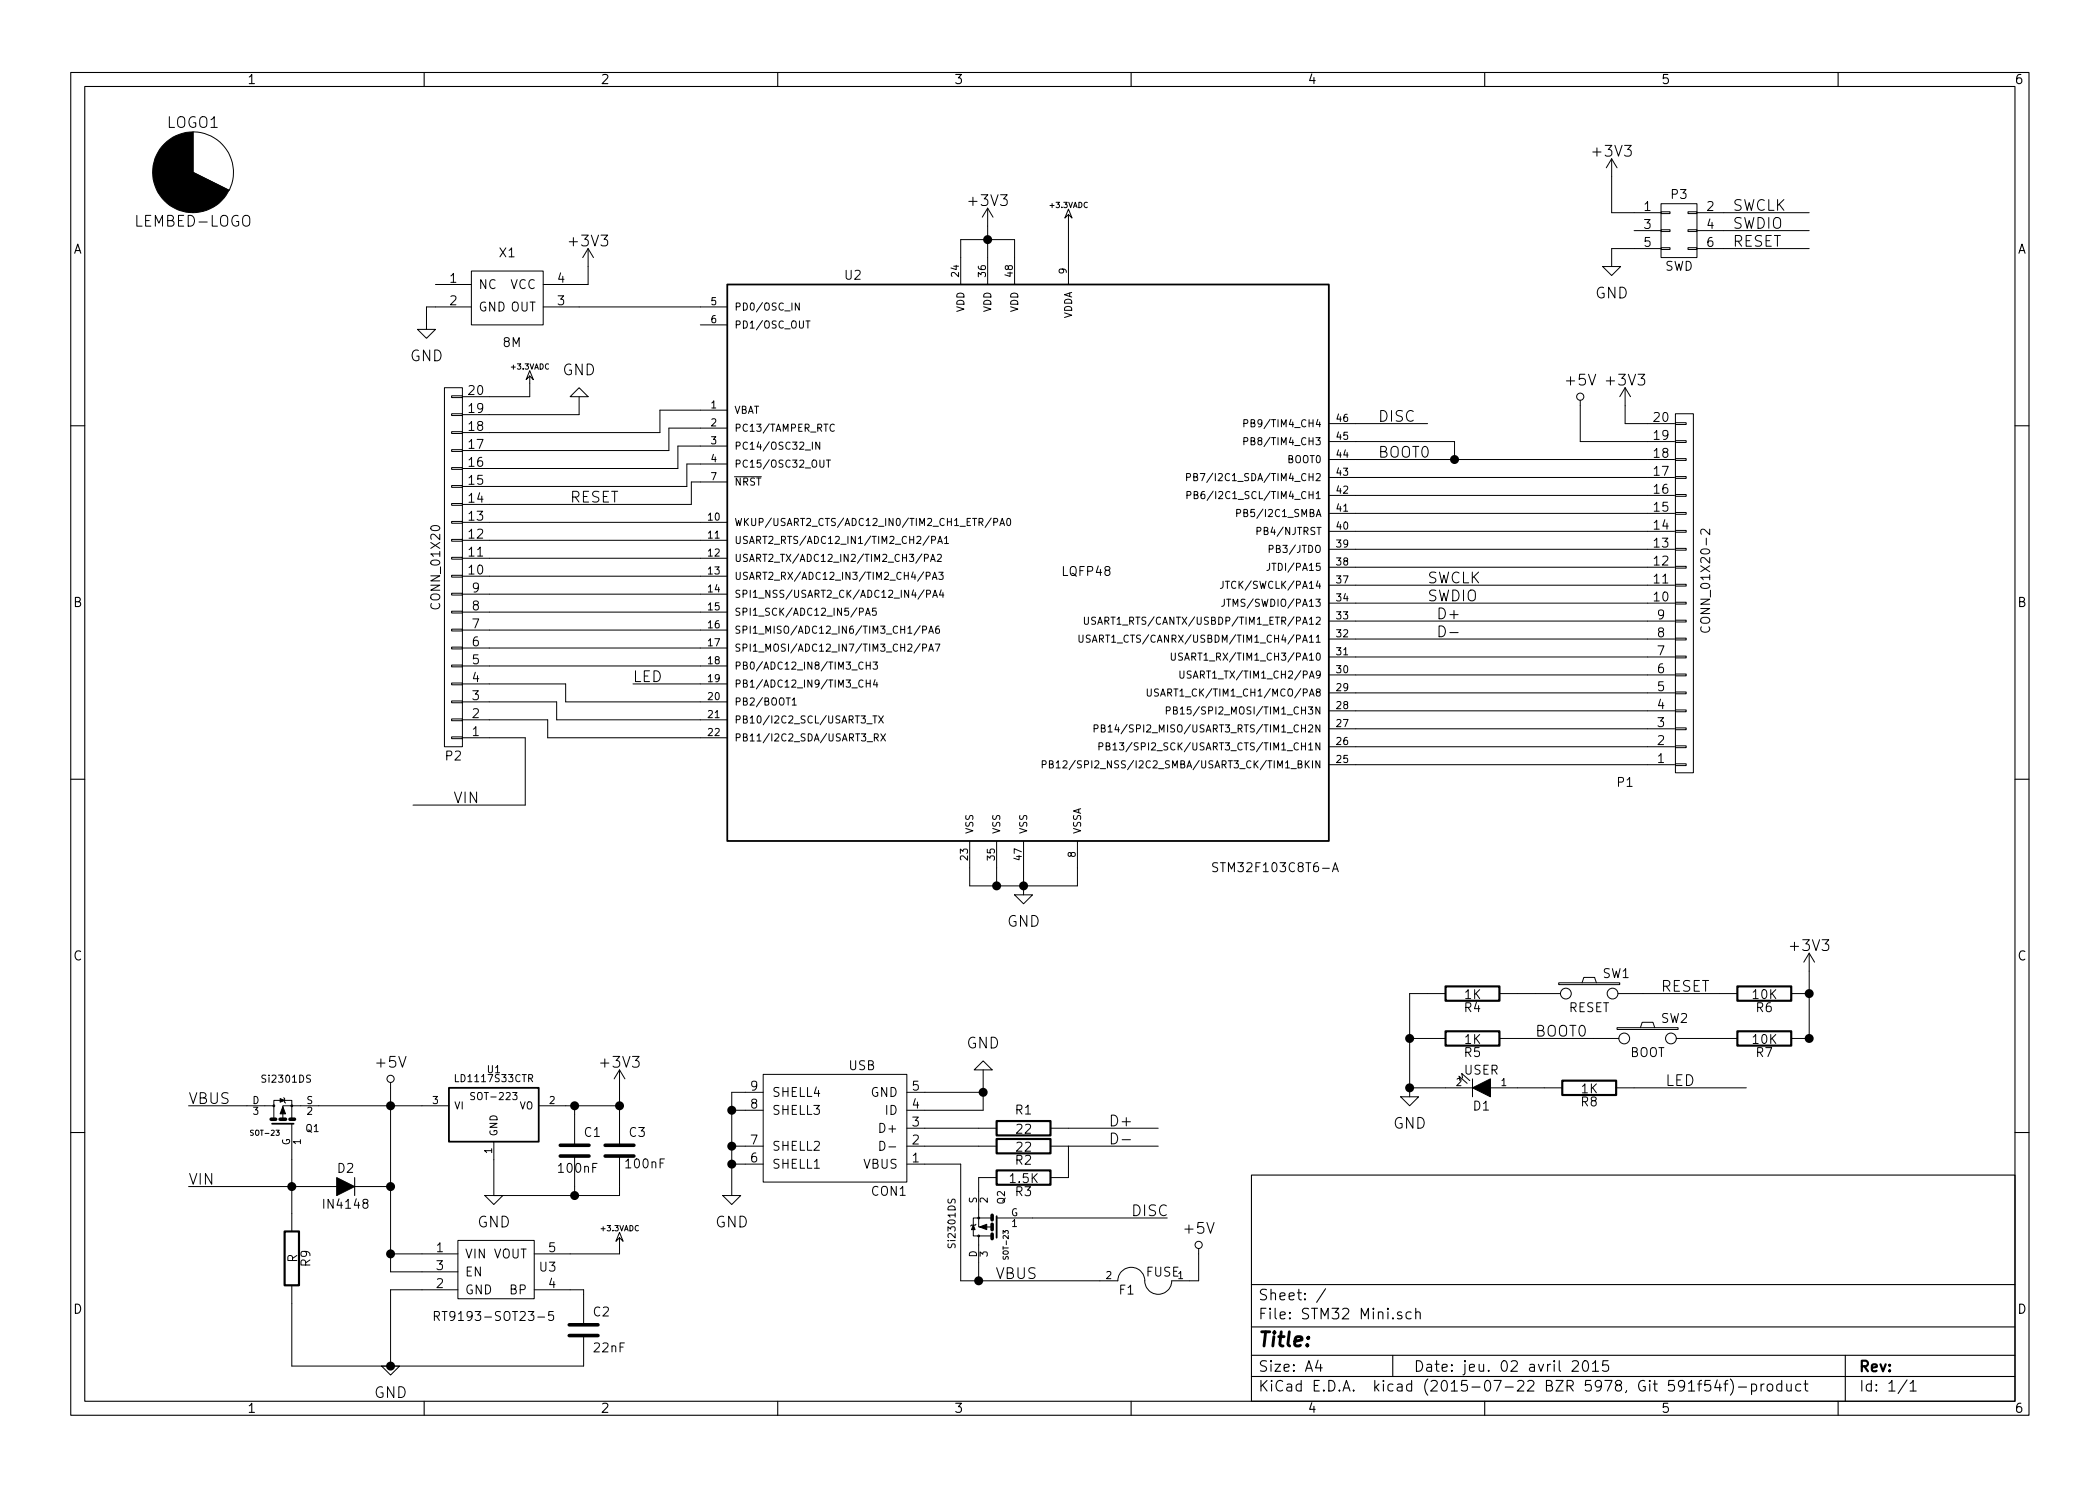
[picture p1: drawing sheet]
<svg xmlns="http://www.w3.org/2000/svg" width="297mm" height="210mm" viewBox="0 0 297 210" stroke-linecap="round" stroke-linejoin="round" font-family="sans-serif">
<g fill="none" stroke="#000" stroke-width=".15">
<path d="M10 10.3h277v189.9h-277zM12 12.2h273v186.1h-273zM60 10.3v1.9M110 10.3v1.9M160 10.3v1.9M210 10.3v1.9M260 10.3v1.9M10 60.2h2M285 60.2h2M10 110.3h2M285 110.3h2M10 160.2h2"/>
<path d="M50.2 166.6v2.6M177 166.3h108v32h-108zM285 160.2h2M60 198.3v1.9M110 198.3v1.9M160 198.3v1.9M177 194.8h108M177 191.8h108M177 187.8h108M177 181.8h108M186.4 192.5l-.3 1h.9M186.8 193v1"/>
<path d="M187.5 182.3l-1.3 2M197 191.8v3M198.2 185.7a.37 .37 0 0 0-.5 .1v.1a.54 .54 0 0 0 .5 .3l.1 .1-.1 .2-.1 .1-.4-.1M199.6 185.7l-.4-.1-.3 .3 .1 .6 .2 .1 .4-.1M200.3 185.7a.38 .38 0 0 1 .6 .1v.8M200.3 185.1v1.5M210 198.3v1.9M222.4 192.7l.2-.2 .5 .1a.37 .37 0 0 1 .1 .6l-.9 .8h1M224 192.7a.35 .35 0 0 1 .3-.2 .35 .35 0 0 1 .3 .3 .77 .77 0 0 1-.4 1.2 .9 .9 0 0 1-.2-1.3zM225.2 193l.5-.5v1.5M225.2 194h.9M227.5 192.5h-.8v.7a.62 .62 0 0 1 .7 0l.1 .2v.5l-.2 .1h-.4l-.2-.1"/>
<path d="M238.8 195.8l.5-.5v1.5M238.8 196.8h.9M240.1 195.8h.6M240.7 195.3l-.3 .1-.1 .1v1.3M241.9 195.3h-.7l-.1 .7a.62 .62 0 0 1 .7 0l.2 .2-.1 .5-.2 .1h-.3l-.3-.1M242.9 195.2l-.4 1.1h1M243.3 195.8v1M243.8 195.8h.6M244.4 195.3l-.3 .1-.1 .1v1.3M244.8 195.1a1.71 1.71 0 0 1 0 2.3M245.9 196.3h1.1M247.8 195.9a.48 .48 0 0 1 .6 .1l.1 .1-.1 .6a.48 .48 0 0 1-.6 0"/>
<path d="M247.8 195.8v1.5M249.1 195.8v1M249.5 195.8l-.2 .1-.2 .2M250 196a.41 .41 0 0 1 .7 .1v.4a.41 .41 0 0 1-.3 .3 .41 .41 0 0 1-.4-.3zM252 195.9l-.4-.1-.3 .3 .1 .6 .2 .1 .4-.1M252 195.3v1.5M252.7 195.8l.1 .9a.4 .4 0 0 0 .6 0M253.4 195.8v1M254.7 195.9l-.4-.1-.3 .3 .1 .6 .2 .1 .4-.1M255.2 195.8h.5M255.4 195.3v1.3l.2 .2h.1M260 198.3v1.9"/>
<path d="M261 191.8v6.5M269.7 195.2l-1.2 2M270.2 195.8l.4-.5v1.5M270.2 196.8h.8"/>
</g>
<g fill="none" stroke="#000" stroke-width=".14">
<path d="M27.3 18.7v5.7l5.1 2.5M27.3 18.7a5.7 5.7 0 0 1 5.1 8.2M66.7 38.3h10.1v7.7h-10.1zM83.2 35.2v5.1h-6.4M83.2 35.2l-.8 1.2M83.2 35.2l.7 1.2M139.7 29.5v10.8M139.7 29.5l-.8 1.2M139.7 29.5l.8 1.2M151.1 30.3v10M151.1 29.6l.5 1.3-.5-.6-.5 .6zM226.7 37.7h2.5l-1.2 1.3z"/>
<path d="M228 22.5v7.6h6.9M228 22.5l-.8 1.2M228 22.5l.7 1.2M231.1 32.6h3.8M234.9 35h1.3v.3h-1.3zM234.9 32.5h1.3v.3h-1.3zM234.9 30h1.3v.2h-1.3zM234.9 28.8h5.1v7.6h-5.1zM234.9 35.2h-6.9v2.5M238.8 35h1.2v.3h-1.2zM238.8 32.5h1.2v.3h-1.2zM238.8 30h1.2v.2h-1.2z"/>
<path d="M240 30.1h15.9M240 32.6h15.9M240 35.2h15.9M59.1 46.6h2.5l-1.3 1.3zM61.6 40.3h5.1M62.9 54.9h2.5v50.8h-2.5zM63.9 56h1.5v.3h-1.5zM63.9 58.5h1.5v.3h-1.5zM66.7 43.4h-6.4v3.2M74.9 53.2v2.9h-9.5M74.9 52.4l.5 1.3-.5-.5-.5 .5zM76.8 43.4h26.1"/>
<path d="M80.6 56.1l1.3-1.2 1.3 1.2zM81.9 56.1v2.6h-16.5M99.1 46h3.8M102.9 58h-9.6v3.2h-27.9M113.1 42.9v1l-.6-1v1M114 45.4h.6M135.9 40.3v-6.4h7.6v6.4M175.9 59.9h.5l.1-.2-.1-.3h-.5v1M188 59.9h13.9M223.5 56.6v5.9h13.4M229.9 54.9v5h7M229.9 54.9l-.8 1.2"/>
<path d="M229.9 54.9l.7 1.2M237 59.8h1.5v.3h-1.5zM237 58.5h2.5v50.8h-2.5zM63.9 61.1h1.5v.2h-1.5zM63.9 63.6h1.5v.3h-1.5zM63.9 66.2h1.5v.2h-1.5zM63.9 68.7h1.5v.3h-1.5zM63.9 71.2h1.5v.3h-1.5zM63.9 73.8h1.5v.2h-1.5zM63.9 76.3h1.5v.3h-1.5zM63.9 78.9h1.5v.2h-1.5zM65.4 79h37.5"/>
<path d="M65.4 76.4h37.5M65.4 73.9h37.5M102.9 68.2h-5.1v3.2h-32.4M102.9 65.7h-5.7v3.1h-31.8M102.9 63.1h-7v3.2h-30.5M102.9 60.6h-8.3v3.1h-29.2M103.9 67.5h3.8M116 62.6v1l-.6-1v1M116.9 65.1h.6M117.2 65.1v1M118 60.1a.4 .4 0 0 0-.5 0 .4 .4 0 0 0-.1 .5 .37 .37 0 0 0 .2 .4 .37 .37 0 0 0 .4-.1M130.8 79l.4-.1 .1-.1-.1-.3-.4-.1v1"/>
<path d="M131.6 79.4l.4-1 .3 1M131.7 79.2h.5M131.8 76.4h.5v-.2v-.3h-.5v1M132.6 78.5l.4-.1 .1 .1v.2l-.6 .7h.6M132.6 76.9l.4-1 .3 1M132.7 76.6h.5M133.6 76.2l.3-.3v1M133.6 76.9h.6M140.2 73.3l-.9 1.3M140.6 73.9l.4-.1 .1-.1-.1-.3-.4-.1v1.1M141.4 74.4l.4-1.1 .3 1.1M141.5 74.1h.5"/>
<path d="M142.5 73.5l.2-.2a.59 .59 0 0 1-.1 1.1l-.1-.1-.1-.3zM167.8 67.5h.5l.1-.2-.1-.2-.5-.1v1M167.9 70.1l.5-.1 .1-.1-.1-.3-.5-.1v1.1M168.9 67.5l.4-.1v-.3l-.4-.1v1h.3l.2-.3-.2-.2M168.9 70h.4l.1-.4-.5-.1v1.1h.4l.2-.4-.3-.2M174.9 72.6h.5l.1-.2-.1-.3h-.5v1M175.9 62.5l.5-.1 .1-.2-.1-.2-.5-.1v1M177.8 75.2l.5-.1 .1-.2-.1-.2-.5-.1v1M179.5 77.7l.5-.1 .1-.1-.1-.3h-.5v1M179.6 79.7v.7l-.2 .3h-.2M188 75.2h48.9M188 72.6h48.9"/>
<path d="M188 70.1h48.9M188 67.6h48.9M188 65h48.9M188 62.5h17.7v2.5M188 77.7h48.9M237 77.6h1.5v.2h-1.5zM237 75.1h1.5v.2h-1.5zM237 72.5h1.5v.3h-1.5zM237 70h1.5v.2h-1.5zM237 67.4h1.5v.3h-1.5zM237 64.9h1.5v.2h-1.5zM237 62.4h1.5v.2h-1.5z"/>
<path d="M241.8 74.9v.8l-.7-.8h-.2h-.2l-.1 .2 .1 .5M63.9 81.4h1.5v.3h-1.5zM63.9 83.9h1.5v.3h-1.5zM63.9 86.5h1.5v.2h-1.5zM63.9 89h1.5v.3h-1.5zM63.9 91.6h1.5v.2h-1.5zM63.9 94.1h1.5v.3h-1.5zM63.9 96.6h1.5v.3h-1.5zM63.9 99.2h1.5v.2h-1.5zM65.4 99.3h13.3v2.5h24.2M65.4 96.8h14.6v2.5h22.9M65.4 94.2h37.5"/>
<path d="M65.4 91.7h37.5M65.4 89.1h37.5M65.4 86.6h37.5M65.4 84.1h37.5M65.4 81.5h37.5M89.5 96.8h13.4M112.1 99.1l.2-.4v1.1M112.1 99.8h.5M121.6 86.6l.4-.1 .1-.1-.1-.3-.4-.1v1.1M122.4 87.1l.4-1.1 .3 1.1M122.5 86.8h.5M122.5 93.7v1"/>
<path d="M122.5 96.2v1M122.5 94.2h.6M122.5 96.7h.6M123.1 93.7v1M123.1 96.2v1M123.5 93.7h.6l-.3 .4 .3 .1v.4l-.2 .1-.4-.1M123.8 96.2l-.3 .7h.7M123.9 86h-.5v.5l.1-.1 .4 .1v.5l-.1 .1-.4-.1M124 96.5v.7M130.1 88.5l-.8 1.4M130.1 91.1l-.8 1.3M130.5 89.1h.5l.1-.2-.1-.3h-.5v1"/>
<path d="M130.5 91.7l.5-.1 .1-.1-.1-.3-.5-.1v1M131 81.5h.5l.1-.2-.1-.3h-.5v1M131.1 84h.4l.1-.2-.1-.2-.4-.1v1M131.4 89.6l.3-1 .3 1M131.4 92.1l.3-1 .3 1M131.5 89.3h.5M131.5 91.9h.5M131.9 82l.3-1 .3 1M131.9 84.5l.4-1 .3 1M132 81.7h.5M132 84.2h.5M132.3 91.1h.6l-.4 1"/>
<path d="M132.8 81h.6l-.3 .4 .3 .1v.4l-.2 .1-.4-.1M132.8 88.6l-.3 .1-.2 .7 .2 .2 .4-.1-.1-.5h-.3l-.2 .2M133.1 83.5l-.2 .7h.6M133.4 83.8v.7M152.6 89.9v.8l.2 .2 .3-.1 .1-.1v-.8M153.4 87.3v.8l.2 .2h.3v-.2v-.8M154.2 89.9h-.4l-.2 .2 .1 .2 .5 .2v.3l-.2 .1-.4-.1M154.5 90.9l.3-1 .4 1M154.6 90.6h.5M155 87.4l-.4-.1-.2 .2 .1 .3 .4 .2v.2l-.1 .1h-.4M155.3 88.3l.3-1 .3 1M155.4 88.1h.5"/>
<path d="M162.3 97.5v.8l.2 .2 .3-.1v-.1v-.8M163.9 97.5h-.4l-.2 .2 .1 .2 .4 .2v.3l-.1 .1-.4-.1M165.7 92.4v.8l.2 .2h.3v-.2v-.8M166.9 94.9v.9l.2 .2 .3-.1 .1-.1v-.9M167.3 92.5l-.4-.1-.2 .2 .1 .2 .4 .2v.3l-.1 .1h-.4M173 82.2v.8l-.2 .2-.2 .1M173.2 84.8v.7l-.2 .2-.2 .1M173.5 84.8h.6M188 95.5h48.9M188 93h48.9M188 90.4h48.9M188 87.9h48.9"/>
<path d="M188 85.3h48.9M188 82.8h48.9M188 80.3h48.9M188 98h48.9M203.6 88.6a.77 .77 0 0 1 .9 .7 .77 .77 0 0 1-.9 .8zM205.1 89.5h1.1M237 97.9h1.5v.3h-1.5zM237 95.4h1.5v.2h-1.5zM237 92.8h1.5v.3h-1.5zM237 90.3h1.5v.2h-1.5zM237 87.8h1.5v.2h-1.5zM237 85.2h1.5v.3h-1.5z"/>
<path d="M237 82.7h1.5v.2h-1.5zM237 80.1h1.5v.3h-1.5zM240.7 88.7a.5 .5 0 0 0 0 .6 .5 .5 0 0 0 .6 .2 .47 .47 0 0 0 .5-.3 .47 .47 0 0 0-.1-.5M63.9 101.7h1.5v.3h-1.5zM63.9 104.3h1.5v.2h-1.5zM65.4 104.4h8.9v9.5h-15.9M65.4 101.8h12.1v2.6h25.4M122.6 102.4h.8M123.5 101.3h.6M123.7 104.4l.5-.1v-.1v-.3l-.5-.1v1M123.7 101.3v1M123.9 104.4l.3 .4"/>
<path d="M124.3 101.3l.6 1M124.6 103.8l.6 1M124.9 101.3l-.6 1M125.2 103.8l-.6 1M137.2 119v6.3h15.2v-6.3M141 119v6.3M144.8 119v7.6M147.4 108.2l.5-.1 .1-.1-.1-.3-.5-.1v1.1M148.4 108.1h.5v-.4l-.5-.1v1.1h.4l.2-.4-.2-.2M149.4 107.9l.3-.3v1.1M149.4 108.7h.6M150.4 107.7l.3-.1 .2 .1v.2l-.6 .8h.6"/>
<path d="M154.8 103.1l.4-.1 .1-.1-.1-.3h-.4v1M155.4 105.6h.5l.1-.2-.1-.2-.5-.1v1M155.8 103h.4l.1-.3-.5-.1v1h.4l.1-.4-.2-.2M156.5 105.6l.4-.1v-.3l-.4-.1v1h.3l.2-.3-.2-.2M156.7 102.9l.3-.3v1M156.7 103.6h.6M157.4 105.4l.3-.3v1M157.4 106.1h.6M165 100.6l.5-.1v-.2v-.2l-.5-.1v1M166 100.5h.4l.1-.4-.5-.1v1h.4l.1-.3-.2-.2M188 108.2h48.9M188 105.7h48.9"/>
<path d="M188 103.1h48.9M188 100.6h48.9M237 108.1h1.5v.2h-1.5zM237 105.5h1.5v.3h-1.5zM237 103h1.5v.2h-1.5zM237 100.5h1.5v.2h-1.5zM143.5 126.6h2.5l-1.2 1.3zM172.2 122.1a.57 .57 0 0 0-.6 .1v.3l.5 .3 .1 .3-.2 .2h-.5M188.5 123.3l.4-1.2 .4 1.2M188.6 123h.6M220.5 139.1h8.6v.2h-8.6zM223.8 139.1l.2-.8h1.6l.2 .8"/>
<path d="M255.9 134.9v12h-2.5M255.9 134.9l-.8 1.2M255.9 134.9l.8 1.2M26.7 156.5h12v1.7M38.7 156.5v-.8h2.6v.8h-1.3v1.7M40.1 155.3l.2 .1v.6l.1 .1M41.3 159v15.2M55.2 153.2v26.8h9.6M63.5 156.5h-22.2v1.7M76.2 156.5h11.4M81.3 156.5v5.5M87.6 151.4l-.7 1.2"/>
<path d="M87.6 151.4v10.6M87.6 151.4l.8 1.2M103.5 157.1h4.4M107.9 152h20.4v15.3h-20.4zM107.9 154.6h-4.4v14.6M128.3 159.6h12.7M128.3 154.6h10.8M137.8 151.4l1.3-1.3 1.2 1.3zM139.1 151.4v5.7h-10.8M148.6 159.6h15.2M198.1 155.2h2.6l-1.3 1.3zM199.4 146.9h5.1"/>
<path d="M199.4 153.9h8.9M204.5 140.6h-5.1v14.6M206.5 152.9l-.1-.6 1.1 1M206.9 152.5l-.1-.6 1.1 1M208.3 152.6v2.6M210.8 153.9h10.2M212.1 140.6h8.6M212.1 146.9h16.9M228.6 153.9h18.4M228.7 145.4h8.7v.3h-8.7zM228.9 140.6h16.8M232 145.4l.3-.8h1.5l.3 .8"/>
<path d="M237.1 146.9h8.6M253.4 140.6h2.5M26.7 167.9h20.9M50.2 167.9h5M55.2 177.4h9.6M64.8 175.5h10.8v8.3h-10.8zM68.6 169.2h2.5l-1.3 1.2zM69.8 161.5v7.7h17.8v-5.6M81.3 163.6v5.6M87.6 175.1v2.3h-12M87.6 174.4l.5 1.2-.5-.5-.5 .5zM102.2 169.2h2.6l-1.3 1.2z"/>
<path d="M103.5 164.7h4.4M103.5 162.2h4.4M124.5 161.5a.66 .66 0 0 1 .7 .4 .66 .66 0 0 1-.3 .8l-.4 .1zM125.7 162.3h1M128.3 164.7h7.6v16.5h22.2a1.93 1.93 0 0 1 2.1-1.9 1.93 1.93 0 0 1 1.8 2.3 1.91 1.91 0 0 0 2 1.5 1.91 1.91 0 0 0 1.7-1.9h3.8v-4.5M128.3 162.2h12.7M138 173.2l-.1 .1h-.5l-.1 .2M140.2 173.6h-1.8v-1.3h-.7v2.6h.7M140.2 174.9h-1.8v6.3M141 166.6h-2.6v5.7h1.8M141 172.3h24.1M148.6 162.2h15.2"/>
<path d="M151.1 162.2v4.4h-2.5M157.2 160.3a.77 .77 0 0 1 .9 .8 .77 .77 0 0 1-.9 .7zM158.7 161.3h1.2M41.3 181.9v11.4h41.2v-4.3M54 193.3h2.5l-1.3 1.3zM61.4 186.2h.7l.1-.2-.1-.3-.2-.1h-.5v1.2M61.7 186.2l.5 .6M64.8 182.5h-9.6v10.8M75.6 182.5h6.9v4.9M78.3 185.6h-.7v.6l.2-.2 .5 .2v.5l-.2 .1h-.3l-.2-.1"/>
<circle cx="223.5" cy="56.1" r=".51"/>
<circle cx="38.7" cy="156.5" r=".13"/>
<circle cx="41.3" cy="156.5" r=".13"/>
<circle cx="55.2" cy="152.6" r=".51"/>
<circle cx="221.5" cy="140.6" r=".76"/>
<circle cx="228.1" cy="140.6" r=".76"/>
<circle cx="229.7" cy="146.9" r=".76"/>
<circle cx="236.3" cy="146.9" r=".76"/>
<circle cx="138.4" cy="172.3" r=".13"/>
<circle cx="138.4" cy="174.9" r=".13"/>
<circle cx="169.5" cy="176.1" r=".51"/>
</g>
<path d="M102.9 40.3h85.1v78.7h-85.1zM38.5 159h3M63.5 153.9h12.7v7.6h-12.7zM141 172.1v3" fill="none" stroke="#000" stroke-width=".25"/>
<g fill="#000" stroke="#000" stroke-width=".25">
<circle cx="139.7" cy="33.9" r=".51"/>
<circle cx="205.7" cy="65" r=".51"/>
<circle cx="141" cy="125.3" r=".51"/>
<circle cx="144.8" cy="125.3" r=".51"/>
<circle cx="55.2" cy="156.5" r=".51"/>
<circle cx="81.3" cy="156.5" r=".51"/>
<circle cx="87.6" cy="156.5" r=".51"/>
<circle cx="103.5" cy="157.1" r=".51"/>
<circle cx="139.1" cy="154.6" r=".51"/>
<circle cx="199.4" cy="146.9" r=".51"/>
<circle cx="199.4" cy="153.9" r=".51"/>
<circle cx="255.9" cy="140.6" r=".51"/>
<circle cx="255.9" cy="146.9" r=".51"/>
<circle cx="41.3" cy="167.9" r=".51"/>
<circle cx="55.2" cy="167.9" r=".51"/>
<circle cx="55.2" cy="177.4" r=".51"/>
<circle cx="81.3" cy="169.2" r=".51"/>
<circle cx="103.5" cy="164.7" r=".51"/>
<circle cx="103.5" cy="162.2" r=".51"/>
<circle cx="55.2" cy="193.3" r=".51"/>
<circle cx="138.4" cy="181.2" r=".51"/>
</g>
<path d="M23.3 20.3a5.7 5.7 0 0 1 4-1.6v11.4a5.7 5.7 0 0 1-5.3-3.5 5.7 5.7 0 0 1 1.3-6.3zM27.3 24.4l5.1 2.5a5.6 5.6 0 0 1-5.1 3.2zM40 156.6l.4 1h-.8zM39.6 155.4l.7 .3-.7 .3zM208.3 153.9l2.5-1.3v2.6zM47.6 166.6l2.6 1.3-2.6 1.3zM137.7 173.3l.2 .7h-.5zM138.6 173.6l1-.4v.8z" fill="#000" stroke="#000" stroke-width=".14"/>
<path d="M204.5 139.6h7.6v2h-7.6zM245.7 139.6h7.7v2h-7.7zM141 158.6h7.6v2h-7.6zM204.5 145.9h7.6v2h-7.6zM221 152.9h7.6v2h-7.6zM245.7 145.9h7.7v2h-7.7zM40.3 174.2h2v7.7h-2zM141 161.2h7.6v2h-7.6zM141 165.6h7.6v2h-7.6z" fill="none" stroke="#000" stroke-width=".3"/>
<path d="M38.4 158.4h.6M39.6 158.4h.8M41 158.4h.7M79.2 163.6h4.1M79.2 162h4.1M85.6 163.6h4.1M85.6 162h4.1M140.3 172v.6M140.3 173.2v.8M140.3 174.6v.7M80.5 189h4.1M80.5 187.4h4.1" fill="none" stroke="#000" stroke-width=".51"/>
<text font-size="2.8" x="178" y="190.5">Title:</text>
<g font-size="2.1">
<text x="23.6" y="18.1">LOGO1</text>
<text x="225.5" y="22.2">+3V3</text>
<text x="137.2" y="29.2">+3V3</text>
<text x="245.1" y="29.8">SWCLK</text>
<text x="19.4" y="32.1">LEMBED-LOGO</text>
<text x="80.7" y="34.9">+3V3</text>
<text x="245.1" y="32.4">SWDIO</text>
<text x="245.1" y="34.9">RESET</text>
<text x="225.6" y="42.2">GND</text>
<text x="58" y="51.1">GND</text>
<text x="79.5" y="53.1">GND</text>
<text x="194.9" y="59.7">DISC</text>
<text x="221.6" y="54.6">+5V</text>
<text x="227.4" y="54.6">+3V3</text>
<text x="194.9" y="64.8">BOOT0</text>
<text x="80.6" y="71.1">RESET</text>
<text x="201.9" y="82.5">SWCLK</text>
<text x="201.9" y="85.1">SWDIO</text>
<text x="203.2" y="87.6">D+</text>
<text x="89.5" y="96.5">LED</text>
<text x="64.1" y="113.7">VIN</text>
<text x="142.4" y="131.1">GND</text>
<text x="253.4" y="134.6">+3V3</text>
<text x="234.9" y="140.3">RESET</text>
<text x="136.7" y="148.4">GND</text>
<text x="217.2" y="146.7">BOOT0</text>
<text x="53.3" y="151.1">+5V</text>
<text x="85.1" y="151.1">+3V3</text>
<text x="235.6" y="153.7">LED</text>
<text x="26.7" y="156.2">VBUS</text>
<text x="156.8" y="159.4">D+</text>
<text x="197" y="159.7">GND</text>
<text x="26.7" y="167.6">VIN</text>
<text x="67.5" y="173.7">GND</text>
<text x="101.1" y="173.7">GND</text>
<text x="160" y="172.1">DISC</text>
<text x="167.6" y="174.6">+5V</text>
<text x="140.8" y="181">VBUS</text>
<text x="178" y="184">Sheet: /</text>
<text x="178" y="186.7">File: STM32 Mini.sch</text>
<text x="52.9" y="197.8">GND</text>
<text x="178" y="196.9">KiCad E.D.A. kicad (2015-07-22 BZR 5978, Git 591f54f)-product</text>
<text x="178" y="194.1">Size: A4</text>
<text x="200" y="194.1">Date: jeu. 02 avril 2015</text>
<text x="263" y="194.1">Rev:</text>
<text x="263" y="196.9">Id: 1/1</text>
</g>
<g font-size="1.8">
<text x="35" y="11.9">1</text>
<text x="85" y="11.9">2</text>
<text x="135" y="11.9">3</text>
<text x="185" y="11.9">4</text>
<text x="235" y="11.9">5</text>
<text x="285" y="11.9">6</text>
<text x="232.6" y="29.8">1</text>
<text x="236.4" y="28.1">P3</text>
<text x="241.5" y="29.8">2</text>
<text x="10.4" y="35.9">A</text>
<text x="232.6" y="32.4">3</text>
<text x="232.6" y="34.9">5</text>
<text x="241.5" y="32.4">4</text>
<text x="241.5" y="34.9">6</text>
<text x="285.4" y="35.9">A</text>
<text x="63.7" y="40">1</text>
<text x="67.7" y="40.9">NC</text>
<text x="70.7" y="36.4">X1</text>
<text x="72.1" y="40.9">VCC</text>
<text x="78.9" y="40">4</text>
<text x="119.5" y="39.6">U2</text>
<text x="235.4" y="38.3">SWD</text>
<text x="63.7" y="43.2">2</text>
<text x="67.7" y="44.1">GND OUT</text>
<text x="78.9" y="43.2">3</text>
<text x="71.2" y="49.1">8M</text>
<text x="66.3" y="55.9">20</text>
<text x="66.3" y="58.4">19</text>
<text x="234" y="59.7">20</text>
<text x="66.3" y="63.5">17</text>
<text x="66.3" y="61">18</text>
<text x="234" y="64.8">18</text>
<text x="234" y="62.2">19</text>
<text x="66.3" y="71.1">14</text>
<text x="66.3" y="68.6">15</text>
<text x="66.3" y="66">16</text>
<text x="234" y="69.8">16</text>
<text x="234" y="67.3">17</text>
<text x="66.3" y="76.2">12</text>
<text x="66.3" y="73.7">13</text>
<text x="234" y="77.5">13</text>
<text x="234" y="74.9">14</text>
<text x="234" y="72.4">15</text>
<text x="66.3" y="81.3">10</text>
<text x="66.3" y="78.7">11</text>
<text x="66.8" y="83.8">9</text>
<text x="150.3" y="81.5">LQFP48</text>
<text x="234" y="82.5">11</text>
<text x="234" y="80">12</text>
<text x="10.4" y="85.9">B</text>
<text x="62.3" y="85.9" transform="rotate(-90 62.3 85.9)">CONN_01X20</text>
<text x="66.8" y="88.9">7</text>
<text x="66.8" y="86.4">8</text>
<text x="234" y="85.1">10</text>
<text x="234.5" y="87.6">9</text>
<text x="241.9" y="88.6" transform="rotate(-90 241.9 88.6)">CONN_01X20-2</text>
<text x="285.4" y="85.9">B</text>
<text x="66.8" y="94">5</text>
<text x="66.8" y="91.4">6</text>
<text x="234.5" y="95.2">6</text>
<text x="234.5" y="92.7">7</text>
<text x="234.5" y="90.2">8</text>
<text x="66.8" y="101.6">2</text>
<text x="66.8" y="99.1">3</text>
<text x="66.8" y="96.5">4</text>
<text x="234.5" y="100.3">4</text>
<text x="234.5" y="97.8">5</text>
<text x="63.1" y="107.6">P2</text>
<text x="66.8" y="104.1">1</text>
<text x="234.5" y="107.9">1</text>
<text x="234.5" y="105.4">2</text>
<text x="234.5" y="102.9">3</text>
<text x="228.8" y="111.3">P1</text>
<text x="172.4" y="123.4">STM32F103C8T6-A</text>
<text x="10.4" y="135.9">C</text>
<text x="285.4" y="135.9">C</text>
<text x="207.2" y="143.2">R4</text>
<text x="207.2" y="141.3">1K</text>
<text x="221.8" y="143.2">RESET</text>
<text x="226.7" y="138.4">SW1</text>
<text x="248" y="141.3">10K</text>
<text x="248.4" y="143.2">R6</text>
<text x="207.2" y="149.5">R5</text>
<text x="207.2" y="147.7">1K</text>
<text x="230.5" y="149.5">BOOT</text>
<text x="234.9" y="144.7">SW2</text>
<text x="248" y="147.7">10K</text>
<text x="248.4" y="149.5">R7</text>
<text x="106.2" y="154.3">9</text>
<text x="109.2" y="155.2">SHELL4</text>
<text x="120.1" y="151.4">USB</text>
<text x="123.1" y="155.2">GND</text>
<text x="129.1" y="154.3">5</text>
<text x="207.1" y="152">USER</text>
<text x="223.7" y="154.7">1K</text>
<text x="82.7" y="160.9">C1</text>
<text x="89" y="160.9">C3</text>
<text x="106.2" y="161.9">7</text>
<text x="106.2" y="156.8">8</text>
<text x="109.2" y="157.7">SHELL3</text>
<text x="124.7" y="160.3">D+</text>
<text x="125.2" y="157.7">ID</text>
<text x="129.1" y="161.9">2</text>
<text x="129.1" y="159.4">3</text>
<text x="129.1" y="156.8">4</text>
<text x="143.7" y="157.7">R1</text>
<text x="143.8" y="160.4">22</text>
<text x="208.4" y="157.1">D1</text>
<text x="223.7" y="156.5">R8</text>
<text x="47.8" y="165.9">D2</text>
<text x="79.1" y="165.9">100nF</text>
<text x="88.7" y="165.3">100nF</text>
<text x="106.2" y="164.5">6</text>
<text x="109.2" y="165.3">SHELL1</text>
<text x="109.2" y="162.8">SHELL2</text>
<text x="122.1" y="165.3">VBUS</text>
<text x="129.1" y="164.5">1</text>
<text x="143" y="167.4">1.5K</text>
<text x="143.7" y="164.8">R2</text>
<text x="143.8" y="162.9">22</text>
<text x="46.1" y="171">IN4148</text>
<text x="123.3" y="169.2">CON1</text>
<text x="143.7" y="169.2">R3</text>
<text x="42" y="178.7" transform="rotate(-90 42 178.7)">R</text>
<text x="43.9" y="179.2" transform="rotate(-90 43.9 179.2)">R9</text>
<text x="61.7" y="177.2">1</text>
<text x="61.7" y="179.7">3</text>
<text x="65.8" y="178">VIN VOUT</text>
<text x="76.4" y="179.9">U3</text>
<text x="77.6" y="177.2">5</text>
<text x="10.4" y="185.9">D</text>
<text x="61.7" y="182.2">2</text>
<text x="65.8" y="183.1">GND</text>
<text x="65.8" y="180.6">EN</text>
<text x="72.1" y="183.1">BP</text>
<text x="77.6" y="182.2">4</text>
<text x="158.3" y="183.2">F1</text>
<text x="162.1" y="180.6">FUSE</text>
<text x="285.4" y="185.9">D</text>
<text x="62.8" y="186.9">RT9193-SOT23-5</text>
<text x="83.9" y="186.3">C2</text>
<text x="84.1" y="191.3">22nF</text>
<text x="35" y="199.9">1</text>
<text x="85" y="199.9">2</text>
<text x="135" y="199.9">3</text>
<text x="185" y="199.9">4</text>
<text x="235" y="199.9">5</text>
<text x="285" y="199.9">6</text>
</g>
<g font-size="1.4">
<text x="135.6" y="39.1" transform="rotate(-90 135.6 39.1)">24</text>
<text x="139.4" y="39.1" transform="rotate(-90 139.4 39.1)">36</text>
<text x="143.3" y="39.1" transform="rotate(-90 143.3 39.1)">48</text>
<text x="150.9" y="38.7" transform="rotate(-90 150.9 38.7)">9</text>
<text x="100.6" y="43.2">5</text>
<text x="100.6" y="45.7">6</text>
<text x="103.9" y="43.9">PD0/OSC_IN</text>
<text x="103.9" y="46.5">PD1/OSC_OUT</text>
<text x="136.4" y="44.3" transform="rotate(-90 136.4 44.3)">VDD</text>
<text x="140.2" y="44.3" transform="rotate(-90 140.2 44.3)">VDD</text>
<text x="144" y="44.3" transform="rotate(-90 144 44.3)">VDD</text>
<text x="151.6" y="45.3" transform="rotate(-90 151.6 45.3)">VDDA</text>
<text x="100.6" y="57.8">1</text>
<text x="103.9" y="58.5">VBAT</text>
<text x="189.1" y="59.7">46</text>
<text x="100.6" y="60.3">2</text>
<text x="100.6" y="62.9">3</text>
<text x="100.6" y="65.4">4</text>
<text x="103.9" y="61.1">PC13/TAMPER_RTC</text>
<text x="103.9" y="63.6">PC14/OSC32_IN</text>
<text x="177" y="63">PB8/TIM4_CH3</text>
<text x="177" y="60.4">PB9/TIM4_CH4</text>
<text x="182.1" y="65.5">BOOT0</text>
<text x="189.1" y="64.8">44</text>
<text x="189.1" y="62.2">45</text>
<text x="100.6" y="67.9">7</text>
<text x="103.9" y="66.2">PC15/OSC32_OUT</text>
<text x="103.9" y="68.7">NRST</text>
<text x="169.8" y="68.1">PB7/I2C1_SDA/TIM4_CH2</text>
<text x="170" y="70.6">PB6/I2C1_SCL/TIM4_CH1</text>
<text x="189.1" y="69.8">42</text>
<text x="189.1" y="67.3">43</text>
<text x="100.2" y="73.7">10</text>
<text x="100.2" y="76.2">11</text>
<text x="103.9" y="74.4">WKUP/USART2_CTS/ADC12_IN0/TIM2_CH1_ETR/PA0</text>
<text x="103.9" y="77">USART2_RTS/ADC12_IN1/TIM2_CH2/PA1</text>
<text x="175.9" y="73.1">PB5/I2C1_SMBA</text>
<text x="178.3" y="75.7">PB4/NJTRST</text>
<text x="189.1" y="74.9">40</text>
<text x="189.1" y="72.4">41</text>
<text x="189.1" y="77.5">39</text>
<text x="100.2" y="78.7">12</text>
<text x="100.2" y="81.3">13</text>
<text x="100.2" y="83.8">14</text>
<text x="103.9" y="79.5">USART2_TX/ADC12_IN2/TIM2_CH3/PA2</text>
<text x="103.9" y="82">USART2_RX/ADC12_IN3/TIM2_CH4/PA3</text>
<text x="173.7" y="83.3">JTCK/SWCLK/PA14</text>
<text x="179.9" y="80.8">JTDI/PA15</text>
<text x="180" y="78.2">PB3/JTDO</text>
<text x="189.1" y="82.5">37</text>
<text x="189.1" y="80">38</text>
<text x="100.2" y="86.4">15</text>
<text x="100.2" y="88.9">16</text>
<text x="103.9" y="84.6">SPI1_NSS/USART2_CK/ADC12_IN4/PA4</text>
<text x="103.9" y="87.1">SPI1_SCK/ADC12_IN5/PA5</text>
<text x="103.9" y="89.7">SPI1_MISO/ADC12_IN6/TIM3_CH1/PA6</text>
<text x="155.9" y="88.4">USART1_RTS/CANTX/USBDP/TIM1_ETR/PA12</text>
<text x="174" y="85.8">JTMS/SWDIO/PA13</text>
<text x="189.1" y="87.6">33</text>
<text x="189.1" y="85.1">34</text>
<text x="100.2" y="91.4">17</text>
<text x="100.2" y="94">18</text>
<text x="103.9" y="92.2">SPI1_MOSI/ADC12_IN7/TIM3_CH2/PA7</text>
<text x="103.9" y="94.7">PB0/ADC12_IN8/TIM3_CH3</text>
<text x="155.5" y="90.9">USART1_CTS/CANRX/USBDM/TIM1_CH4/PA11</text>
<text x="167.4" y="93.5">USART1_RX/TIM1_CH3/PA10</text>
<text x="189.1" y="95.2">30</text>
<text x="189.1" y="92.7">31</text>
<text x="189.1" y="90.2">32</text>
<text x="100.2" y="99.1">20</text>
<text x="100.2" y="101.6">21</text>
<text x="100.2" y="96.5">19</text>
<text x="103.9" y="99.8">PB2/BOOT1</text>
<text x="103.9" y="97.3">PB1/ADC12_IN9/TIM3_CH4</text>
<text x="164.4" y="98.5">USART1_CK/TIM1_CH1/MCO/PA8</text>
<text x="167.3" y="101.1">PB15/SPI2_MOSI/TIM1_CH3N</text>
<text x="168.3" y="96">USART1_TX/TIM1_CH2/PA9</text>
<text x="189.1" y="100.3">28</text>
<text x="189.1" y="97.8">29</text>
<text x="100.2" y="104.1">22</text>
<text x="103.9" y="102.4">PB10/I2C2_SCL/USART3_TX</text>
<text x="103.9" y="104.9">PB11/I2C2_SDA/USART3_RX</text>
<text x="157.6" y="103.6">PB14/SPI2_MISO/USART3_RTS/TIM1_CH2N</text>
<text x="158.2" y="106.2">PB13/SPI2_SCK/USART3_CTS/TIM1_CH1N</text>
<text x="189.1" y="107.9">25</text>
<text x="189.1" y="105.4">26</text>
<text x="189.1" y="102.9">27</text>
<text x="151.2" y="108.7">PB12/SPI2_NSS/I2C2_SMBA/USART3_CK/TIM1_BKIN</text>
<text x="137.7" y="118" transform="rotate(-90 137.7 118)">VSS</text>
<text x="141.5" y="118" transform="rotate(-90 141.5 118)">VSS</text>
<text x="145.3" y="118" transform="rotate(-90 145.3 118)">VSS</text>
<text x="152.9" y="118" transform="rotate(-90 152.9 118)">VSSA</text>
<text x="136.9" y="121.7" transform="rotate(-90 136.9 121.7)">23</text>
<text x="140.7" y="121.7" transform="rotate(-90 140.7 121.7)">35</text>
<text x="144.5" y="121.7" transform="rotate(-90 144.5 121.7)">47</text>
<text x="152.1" y="121.3" transform="rotate(-90 152.1 121.3)">8</text>
<text x="37.2" y="153.2">Si2301DS</text>
<text x="64.6" y="153.1">LD1117S33CTR</text>
<text x="67" y="155.6">SOT-223</text>
<text x="69" y="151.8">U1</text>
<text x="206" y="153.7">2</text>
<text x="212.3" y="153.7">1</text>
<text x="35.7" y="156.2">D</text>
<text x="35.8" y="157.7">3</text>
<text x="42.5" y="161.9" transform="rotate(-90 42.5 161.9)">1</text>
<text x="43.3" y="160.2">Q1</text>
<text x="43.4" y="156.2">S</text>
<text x="43.4" y="157.7">2</text>
<text x="61.2" y="156.2">3</text>
<text x="64.3" y="157">VI</text>
<text x="70.4" y="160.8" transform="rotate(-90 70.4 160.8)">GND</text>
<text x="73.4" y="157">VO</text>
<text x="77.7" y="156.2">2</text>
<text x="41" y="162.1" transform="rotate(-90 41 162.1)">G</text>
<text x="69.6" y="163.2" transform="rotate(-90 69.6 163.2)">1</text>
<text x="138.2" y="170.3" transform="rotate(-90 138.2 170.3)">S</text>
<text x="139.7" y="170.2" transform="rotate(-90 139.7 170.2)">2</text>
<text x="142.1" y="170.4" transform="rotate(-90 142.1 170.4)">Q2</text>
<text x="143" y="172.1">G</text>
<text x="143.1" y="173.6">1</text>
<text x="135.2" y="176.3" transform="rotate(-90 135.2 176.3)">Si2301DS</text>
<text x="138.2" y="177.9" transform="rotate(-90 138.2 177.9)">D</text>
<text x="139.7" y="177.8" transform="rotate(-90 139.7 177.8)">3</text>
<text x="156.5" y="181">2</text>
<text x="166.6" y="181">1</text>
</g>
<g font-size="1.1">
<text x="148.6" y="29.4">+3.3VADC</text>
<text x="72.4" y="52.3">+3.3VADC</text>
<text x="85.1" y="174.2">+3.3VADC</text>
</g>
<g font-size="1">
<text x="35.7" y="160.7">SOT-23</text>
<text x="142.6" y="177.9" transform="rotate(-90 142.6 177.9)">SOT-23</text>
</g>
</svg>
